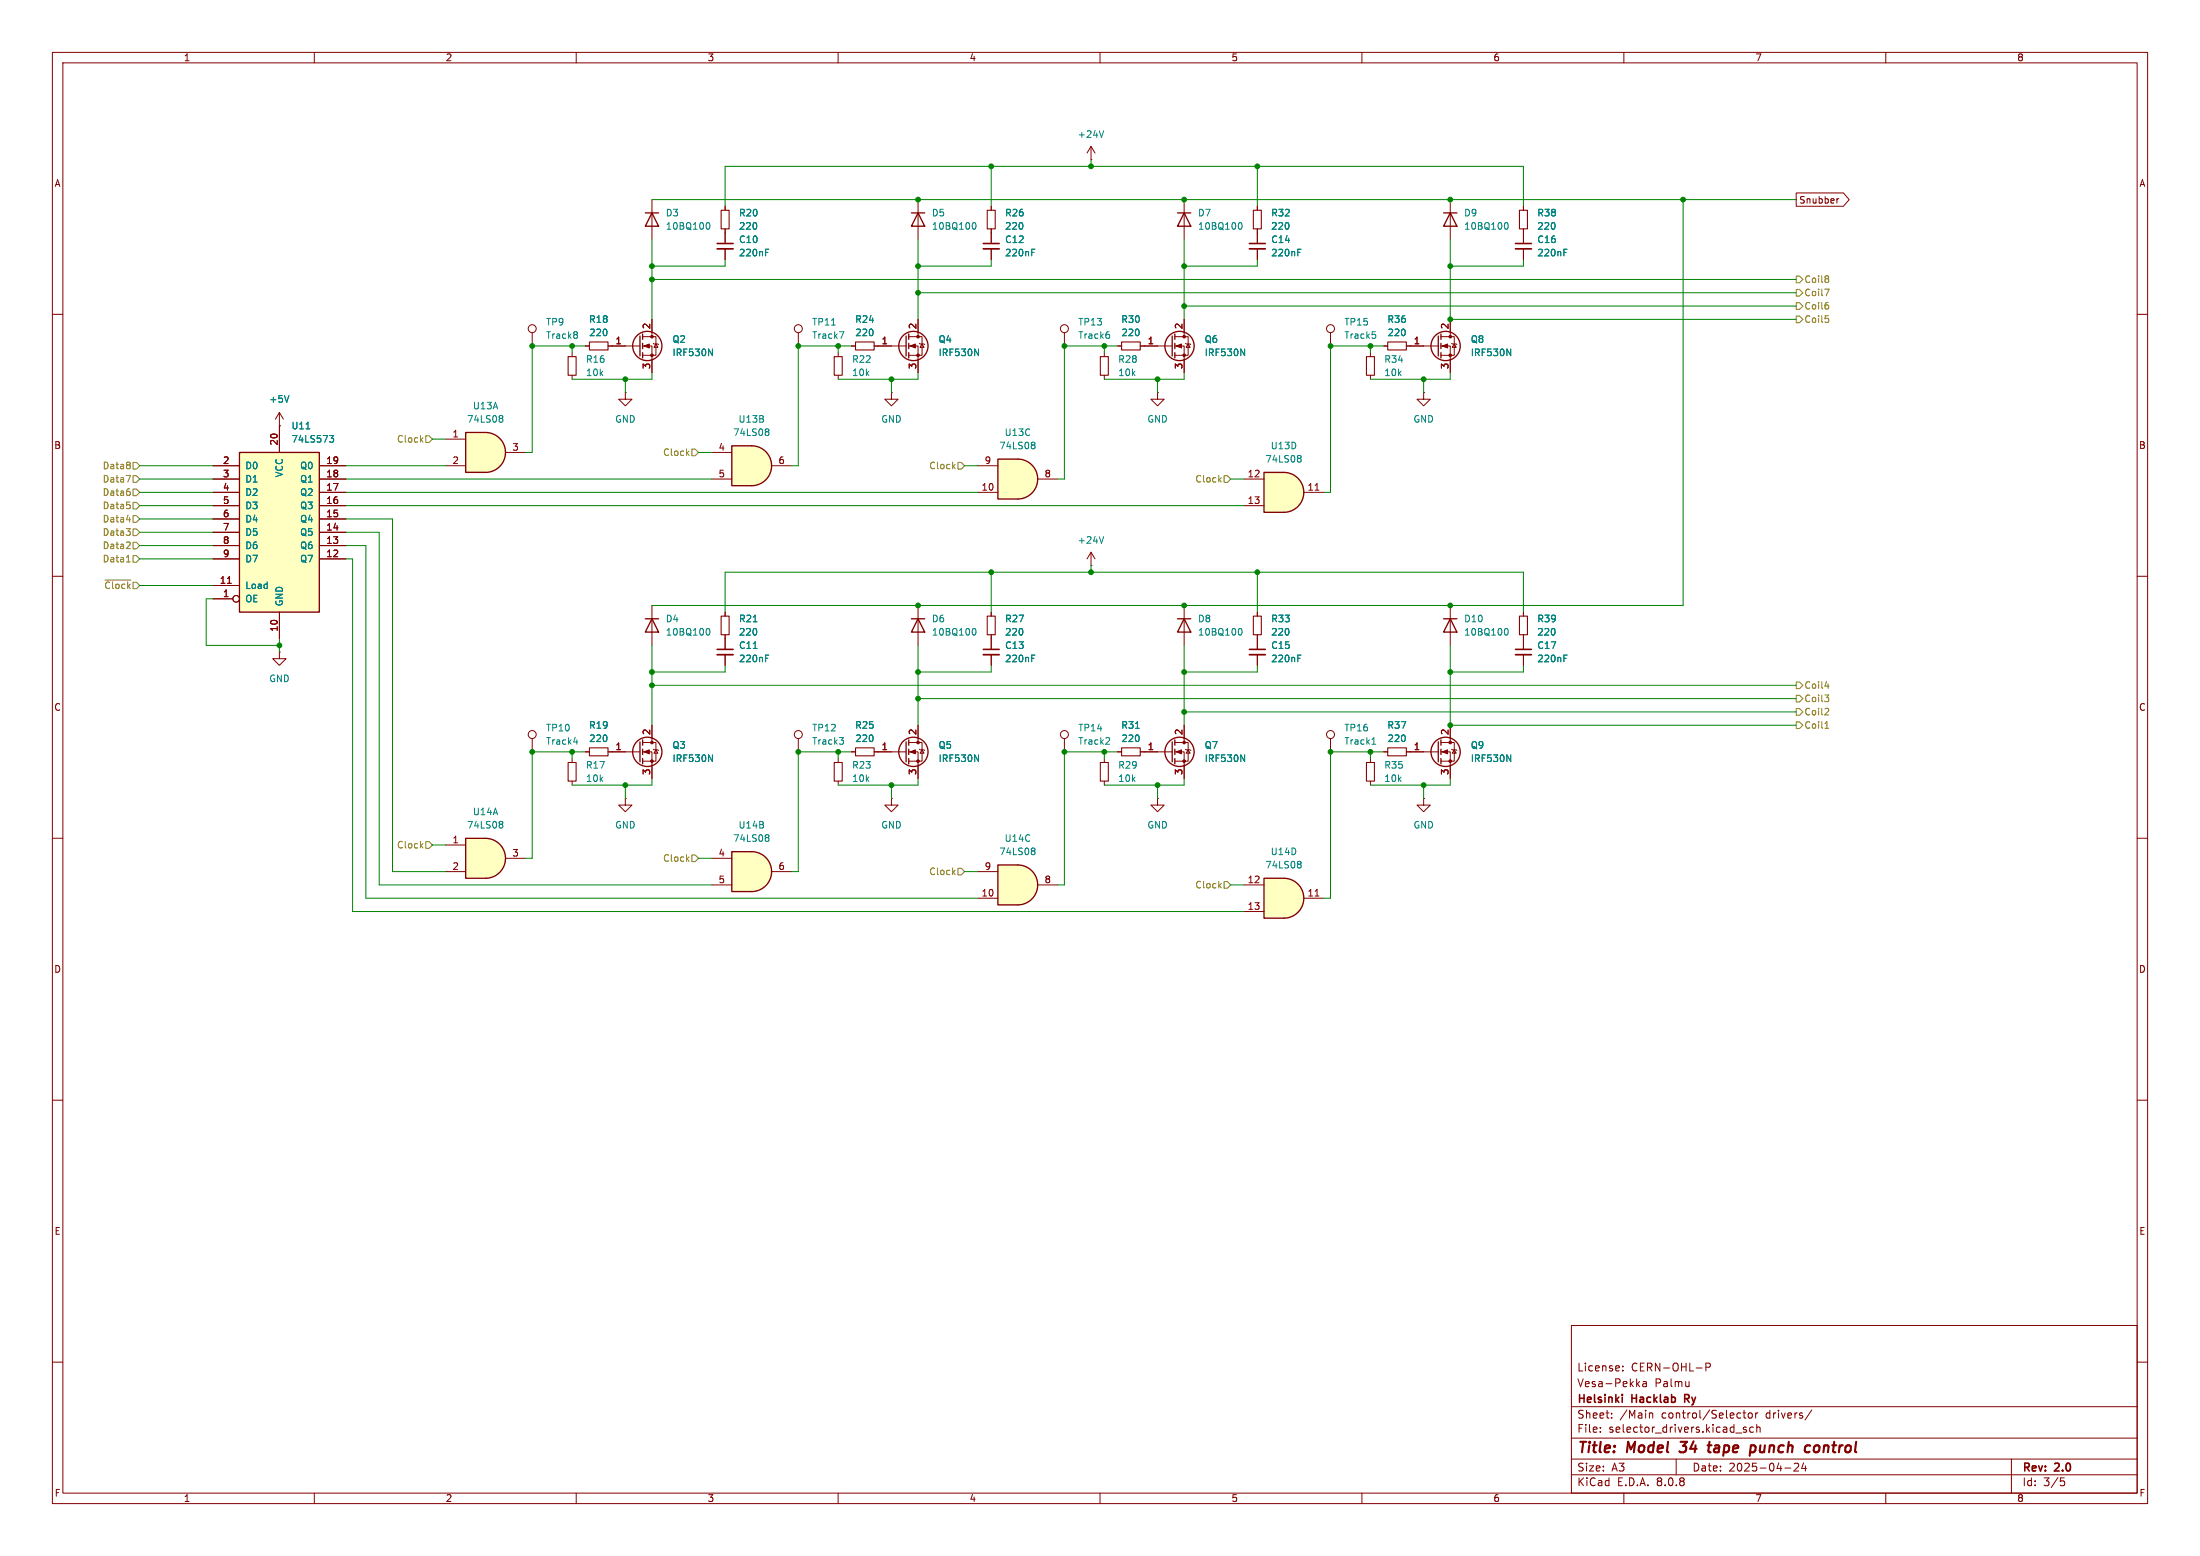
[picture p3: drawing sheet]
<svg xmlns="http://www.w3.org/2000/svg" width="420mm" height="297mm" viewBox="0 0 420 297" stroke-linecap="round" stroke-linejoin="round" font-family="sans-serif">
<g fill="none" stroke="#840000" stroke-width=".19">
<path d="M10 10h400v277h-400zM12 12h396v273h-396zM60 10v2M110 10v2M160 10v2M210 10v2M260 10v2M310 10v2M360 10v2M189.2 44.5v2M189.2 47.5v2M10 60h2"/>
<path d="M116.8 66h5.4M122.7 66h1.8v5.1M122.7 64.3h2.5v3.5h-2.5M124.5 61v3.3M124.7 65.5l1 .3M125.2 65.7l.4 .6h-.8zM160 67.3v.8M160 71.6v.8M170.2 74.9v1.3h1.2l-1.2 1.3-1.3-1.3h1.3M170.2 74.9h.1M210.8 67.3v.8M210.8 71.6v.8"/>
<path d="M213.4 66h.7M217.7 66h.7M408 60h2M10 110h2M408 110h2M10 160h2M271.8 152.4v1.3h1.2l-1.2 1.2-1.3-1.2h1.3M271.8 152.4h.1M408 160h2M10 210h2M408 210h2M300 253h108v32h-108z"/>
<path d="M10 260h2M300 278.5h108M300 274.5h108M300 268.5h108M305.5 273.2v.2M305.5 272.5v.1M307.7 270.5v.2M307.7 269.8v.1M309.8 261.5v.2M309.8 260.8v.1M312.6 264.1l.4 .6M313 263.7l-.6 .6"/>
<path d="M313.7 263.8h.5l.1 .9M314.3 264l-.5 .1a.29 .29 0 0 0-.2 .3 .29 .29 0 0 0 .2 .3l.5-.1M314.9 269.8l.2-.1 .3 .1 .1 .9M320 278.5v3M322.4 263.7v1M322.4 264.5l-.2 .2M325.7 261l.7-.1 .1-.2-.1-.4-.2-.1h-.5v1.5M331.4 273.5h1.1M332.7 269.7h.6M332.9 269.2v1.3l.4 .2M333.4 272.5l-.4-.1-.2 .2 .1 .2 .5 .2v.3h-.6M333.9 269.8l.3-.1 .3 .3v.4l-.3 .3-.3-.1-.2-.2z"/>
<path d="M334.7 272.5l-.4-.1-.3 .3 .2 .6h.5M335.2 269.7v1M335.4 272.5l.2-.1 .3 .1 .1 .9M335.4 271.9v1.5M335.6 269.7l-.3 .1-.1 .2M343.3 279.4v.5l-.9 .9h1M344.3 279.2l-.4 1.1h1M344.7 279.8v1M345.9 269.1l-1.3 1.9M384 278.5v6.5M408 260h2M60 285v2"/>
<path d="M110 285v2M160 285v2M210 285v2M260 285v2M300 281.5h108M310 285v2M340.7 280.2h1.2M360 285v2M393.4 282.1h.7M393.5 282.7h.4l.3 .2-.2 .6-.5 .1"/>
</g>
<path d="M320.6 277l.3 .2M320.8 275.2h1.3M326 275.9h.7M326.3 275.2l-.2 1.7 .1 .2 .4 .1M334.5 275.9h.3l.3 .2v.7a.66 .66 0 0 1-.8 .4M347.2 276a.59 .59 0 0 0-.9 .3v.7a.53 .53 0 0 0 .9 0" fill="none" stroke="#840000" stroke-width=".4"/>
<path d="M187.7 46.5h3.1M309.7 266.2v.1M309.7 266.7v1M321.6 267h.6M322.2 266.2h-.6v1.5" fill="none" stroke="#840000" stroke-width=".3"/>
<path d="M187.7 47.5h3.1" fill="none" stroke="#840000" stroke-width=".33"/>
<path d="M197 48.2h.4M197 47.6h.6M135.3 66.6l.7 1.3v-1.3" fill="none" stroke="#008484" stroke-width=".19"/>
<path d="M159.3 68.1h1.5v3.5h-1.5zM210.1 68.1h1.5v3.5h-1.5zM214.1 65.3h3.6v1.5h-3.6z" fill="none" stroke="#840000" stroke-width=".2"/>
<g fill="none" stroke="#840000" stroke-width=".25">
<path d="M122.2 64.1v3.8M122.7 63.8v1M122.7 65.5v1M122.7 67.3v1"/>
<circle cx="123.6" cy="66" r="2.79"/>
</g>
<g fill="#840000" stroke="#840000" stroke-width=".19">
<path d="M122.9 66l1.1-.3v.7z"/>
<circle cx="124.5" cy="67.8" r=".25"/>
<circle cx="124.5" cy="64.3" r=".25"/>
</g>
<path d="M143.5 85.1a3.8 3.8 0 0 1 3.8 3.8 3.8 3.8 0 0 1-3.8 3.8z" fill="#ffffc2" stroke="#ffffc2" stroke-width=".19"/>
<path d="M139.7 85.1h3.8v7.6h-3.8z" fill="#ffffc2"/>
<g fill="none" stroke="#840000" stroke-width=".25">
<path d="M139.7 85.1h3.8a3.8 3.8 0 0 1 3.8 3.8 3.8 3.8 0 0 1-3.8 3.8h-3.8zM274.6 141.6v3.8M275.1 141.2v1M275.1 143v1M275.1 144.8v1"/>
<circle cx="276" cy="143.5" r="2.79"/>
</g>
<g fill="none" stroke="#840000" stroke-width=".19">
<path d="M221 74.9v1.3h1.2l-1.2 1.3-1.3-1.3h1.3M221 74.9h.1M135.9 86.4h3.8M135.9 91.4h3.8M147.3 88.9h3.8M208.3 108h.1M208.3 105.4l-.8 1.3M208.3 105.4v2.6M208.3 105.4l.7 1.3M276.9 138.4v3.3M269.2 143.5h5.4M275.1 143.5h1.8v5.1"/>
<path d="M275.1 141.7h2.5v3.6h-2.5M277.1 143l1 .3M277.6 143.1l.4 .7h-.8z"/>
</g>
<path d="M146.3 81.9h.3l.2 .2-.2 .3M146.3 82.4h.3M146.6 82.4l.2 .2v.3l-.1 .2h-.4M210.7 102.4l-.4 1.3M287.7 144.1l.7 1.3v-1.3" fill="none" stroke="#008484" stroke-width=".19"/>
<g fill="#840000" stroke="#840000" stroke-width=".19">
<path d="M275.3 143.5l1.1-.4v.8z"/>
<circle cx="276.9" cy="145.3" r=".25"/>
<circle cx="276.9" cy="141.7" r=".25"/>
</g>
<path d="M194.3 87.6a3.8 3.8 0 0 1 3.8 3.8 3.8 3.8 0 0 1-3.8 3.9z" fill="#ffffc2" stroke="#ffffc2" stroke-width=".19"/>
<path d="M190.5 87.6h3.8v7.7h-3.8z" fill="#ffffc2"/>
<g fill="none" stroke="#840000" stroke-width=".25">
<path d="M190.5 87.6h3.8a3.8 3.8 0 0 1 3.8 3.8 3.8 3.8 0 0 1-3.8 3.9h-3.8zM275.6 118.1h2.5M276.9 118.1l1.2 2.6h-2.5zM173 141.6v3.8M173.5 141.2v1M173.5 143v1M173.5 144.8v1"/>
<circle cx="174.4" cy="143.5" r="2.79"/>
</g>
<g fill="none" stroke="#840000" stroke-width=".19">
<path d="M186.7 94h3.8M186.7 88.9h3.8M198.1 91.4h3.8M276.9 115.6v7.6M290.8 116.8v.8M175.3 138.4v3.3M189.2 121.9v2.1M189.2 125v2M290.8 121.2v2.8M290.8 125v2M167.6 143.5h5.4M173.5 143.5h1.8v5.1"/>
<path d="M173.5 141.7h2.5v3.6h-2.5M175.5 143l1 .3M176 143.1l.4 .7h-.8z"/>
</g>
<path d="M197.1 84.4h.3l.2 .2-.2 .3M197.1 84.9h.3M197.4 84.9l.2 .3v.2l-.1 .2-.4 .1M197 125.7h.4M197 125h.6M287.4 120h.1a.68 .68 0 0 1 .4 .6 .68 .68 0 0 1-.4 .6h-.1M298.6 125.7h.4M298.6 125h.6M186.1 144.1l.7 1.3v-1.3" fill="none" stroke="#008484" stroke-width=".19"/>
<path d="M290.1 117.6h1.5v3.6h-1.5z" fill="none" stroke="#840000" stroke-width=".2"/>
<path d="M187.7 125h3.1M289.3 125h3.1" fill="none" stroke="#840000" stroke-width=".33"/>
<path d="M187.7 124h3.1M289.3 124h3.1" fill="none" stroke="#840000" stroke-width=".3"/>
<g fill="#840000" stroke="#840000" stroke-width=".19">
<path d="M173.7 143.5l1.1-.4v.8z"/>
<circle cx="175.3" cy="145.3" r=".25"/>
<circle cx="175.3" cy="141.7" r=".25"/>
</g>
<path d="M245.1 167.6a3.8 3.8 0 0 1 3.8 3.9 3.8 3.8 0 0 1-3.8 3.8z" fill="#ffffc2" stroke="#ffffc2" stroke-width=".19"/>
<path d="M241.3 167.6h3.8v7.7h-3.8z" fill="#ffffc2"/>
<path d="M174 118.1h2.5M175.3 118.1l1.2 2.6h-2.5zM241.3 167.6h3.8a3.8 3.8 0 0 1 3.8 3.9 3.8 3.8 0 0 1-3.8 3.8h-3.8z" fill="none" stroke="#840000" stroke-width=".25"/>
<g fill="none" stroke="#840000" stroke-width=".19">
<path d="M138.4 116.8v.8M175.3 115.6v7.6M189.2 116.8v.8M240 116.8v.8M138.4 121.2v2.8M138.4 125v2M189.2 121.2v.7M240 121.2v2.8M240 125v2M152.4 141v2.5M160 144.8v.7M160 149.1v.8"/>
<path d="M162.6 143.5h.7M166.9 143.5h.7M170.2 152.4v1.3h1.2l-1.2 1.2-1.3-1.2h1.3M170.2 152.4h.1M203.2 141v2.5M213.4 143.5h.7M217.7 143.5h.7M254 141v2.5M264.2 143.5h.7M268.5 143.5h.7M237.5 168.9h3.8M237.5 174h3.8"/>
<path d="M248.9 171.5h3.8M251.1 171h.7"/>
<circle cx="152.4" cy="140.2" r=".76"/>
<circle cx="203.2" cy="140.2" r=".76"/>
<circle cx="254" cy="140.2" r=".76"/>
</g>
<g fill="none" stroke="#008484" stroke-width=".19">
<path d="M143.8 118.7h.7M143.8 123.8h.7M146.2 125.7h.4M146.2 125h.6M185.8 120h.1a.68 .68 0 0 1 .4 .6 .68 .68 0 0 1-.4 .6h-.1M216.8 139h.7M247.8 125.7h.4M247.8 125h.6M160.3 140.8h.7l-.4 .5M160.8 141.3l.2 .2v.3l-.2 .3M211.6 140.8l.2 .2v.3l-.7 .8h.7M261.9 142.1h.7"/>
<path d="M262.2 141l.1-.2v1.3M247.9 164.4h.3l.2 .3-.2 .3M247.9 165h.3M248.2 165l.2 .2v.2l-.1 .2-.4 .1"/>
</g>
<path d="M137.7 117.6h1.5v3.6h-1.5zM188.5 117.6h1.5v3.6h-1.5zM239.3 117.6h1.5v3.6h-1.5zM159.3 145.5h1.5v3.6h-1.5zM163.3 142.7h3.6v1.6h-3.6zM214.1 142.7h3.6v1.6h-3.6zM264.9 142.7h3.6v1.6h-3.6z" fill="none" stroke="#840000" stroke-width=".2"/>
<path d="M136.9 125h3.1M238.5 125h3.1" fill="none" stroke="#840000" stroke-width=".33"/>
<path d="M136.9 124h3.1M238.5 124h3.1" fill="none" stroke="#840000" stroke-width=".3"/>
<path d="M92.7 160a3.8 3.8 0 0 1 3.8 3.8 3.8 3.8 0 0 1-3.8 3.8z" fill="#ffffc2" stroke="#ffffc2" stroke-width=".19"/>
<path d="M88.9 160h3.8v7.6h-3.8z" fill="#ffffc2"/>
<path d="M88.9 160h3.8a3.8 3.8 0 0 1 3.8 3.8 3.8 3.8 0 0 1-3.8 3.8h-3.8z" fill="none" stroke="#840000" stroke-width=".25"/>
<path d="M208.3 30.5h.1M208.3 27.9l-.8 1.3M208.3 27.9v2.6M208.3 27.9l.7 1.3M53.3 78.7l-.7 1.3M53.3 78.7v2.6M53.3 78.7l.8 1.3M53.3 81.3h.1M85.1 161.3h3.8M85.1 166.4h3.8M96.5 163.8h3.8" fill="none" stroke="#840000" stroke-width=".19"/>
<path d="M210.7 25l-.4 1.2M55.2 75.5l-.5 1.3M95.5 156.8h.3l.2 .2-.2 .3M95.5 157.3h.3M95.8 157.3l.2 .3v.2l-.1 .2-.4 .1" fill="none" stroke="#008484" stroke-width=".19"/>
<path d="M45.7 86.4h15.3v30.4h-15.3z" fill="#ffffc2"/>
<g fill="none" stroke="#840000" stroke-width=".25">
<path d="M123.2 40.6h2.5M124.5 40.6l1.2 2.6h-2.5zM174 40.6h2.5M175.3 40.6l1.2 2.6h-2.5zM173 64.1v3.8M173.5 63.8v1M173.5 65.5v1M173.5 67.3v1M223.8 64.1v3.8M224.3 63.8v1M224.3 65.5v1M224.3 67.3v1"/>
<path d="M45.7 86.4h15.3v30.4h-15.3zM123.2 118.1h2.5M124.5 118.1l1.2 2.6h-2.5zM224.8 118.1h2.5M226.1 118.1l1.2 2.6h-2.5zM122.2 141.6v3.8M122.7 141.2v1M122.7 143v1M122.7 144.8v1M223.8 141.6v3.8M224.3 141.2v1M224.3 143v1"/>
<path d="M224.3 144.8v1"/>
<circle cx="174.4" cy="66" r="2.79"/>
<circle cx="225.2" cy="66" r="2.79"/>
<circle cx="123.6" cy="143.5" r="2.79"/>
<circle cx="225.2" cy="143.5" r="2.79"/>
</g>
<g fill="none" stroke="#840000" stroke-width=".19">
<path d="M124.5 38.1v7.6M138.4 39.4v.7M175.3 38.1v7.6M189.2 39.4v.7M138.4 43.7v2.8M138.4 47.5v2M189.2 43.7v.8M101.6 63.5v2.5M109.2 67.3v.8M109.2 71.6v.8M119.4 74.9v1.3h1.2l-1.2 1.3-1.3-1.3h1.3M119.4 74.9h.1"/>
<path d="M152.4 63.5v2.5M162.6 66h.7M166.9 66h6.1M173.5 66h1.8v5.1M173.5 64.3h2.5v3.5h-2.5M175.3 61v3.3M175.5 65.5l1 .3M176 65.7l.4 .6h-.8zM203.2 63.5v2.5M218.4 66h5.4M224.3 66h1.8v5.1M224.3 64.3h2.5v3.5h-2.5"/>
<path d="M226.1 61v3.3M226.3 65.5l1 .3M226.8 65.7l.4 .6h-.8zM254 63.5v2.5M261.6 67.3v.8M261.6 71.6v.8M264.2 66h.7M268.5 66h.7M40.6 99.1h5.1M40.6 96.5h5.1M40.6 94h5.1M40.6 91.4h5.1"/>
<path d="M40.6 88.9h5.1M53.3 81.3v5.1M61 99.1h5M61 96.5h5M61 94h5M61 91.4h5M61 88.9h5M40.6 114.3h3.8M40.6 111.8h5.1M40.6 106.7h5.1M40.6 104.1h5.1M40.6 101.6h5.1"/>
<path d="M43.4 111.3h.7M53.3 116.8v5.1M61 106.7h5M61 104.1h5M61 101.6h5M124.5 115.6v7.6M226.1 115.6v7.6M53.3 124.5v1.2h1.3l-1.3 1.3-1.2-1.3h1.2M53.3 124.5h.1M124.5 138.4v3.3M226.1 138.4v3.3M101.6 141v2.5"/>
<path d="M111.8 143.5h.7M116.1 143.5h6.1M122.7 143.5h1.8v5.1M122.7 141.7h2.5v3.6h-2.5M124.7 143l1 .3M125.2 143.1l.4 .7h-.8zM218.4 143.5h5.4M224.3 143.5h1.8v5.1M224.3 141.7h2.5v3.6h-2.5M226.3 143l1 .3M226.8 143.1l.4 .7h-.8zM261.6 144.8v.7"/>
<path d="M261.6 149.1v.8"/>
<circle cx="101.6" cy="62.7" r=".76"/>
<circle cx="152.4" cy="62.7" r=".76"/>
<circle cx="203.2" cy="62.7" r=".76"/>
<circle cx="254" cy="62.7" r=".76"/>
<circle cx="45.1" cy="114.3" r=".63"/>
<circle cx="101.6" cy="140.2" r=".76"/>
</g>
<g fill="none" stroke="#008484" stroke-width=".19">
<path d="M135 42.5h.1a.68 .68 0 0 1 .4 .6 .68 .68 0 0 1-.4 .7l-.1-.1M146.2 48.2h.4M146.2 47.6h.6M185.8 42.5h.1a.68 .68 0 0 1 .4 .6 .68 .68 0 0 1-.4 .7l-.1-.1M110 63.3l.2 .3-.2 .3 .2 .2v.2l-.2 .3M158.7 62h.8M160.3 63.3h.8l-.5 1.3M186.1 66.6l.7 1.3v-1.3M211.5 63.3h.2M211.6 63.8l.2 .2v.3l-.2 .3M236.9 66.6l.7 1.3v-1.3M262 63.3h.6"/>
<path d="M262.4 63.8l.2 .2v.3l-.2 .3M58.4 81.9h.8M62.9 83.1h.8l-.4 .5 .3 .1 .1 .5-.3 .2h-.3M135 120h.1a.68 .68 0 0 1 .4 .6 .68 .68 0 0 1-.4 .6h-.1M236.6 120h.1a.68 .68 0 0 1 .4 .6 .68 .68 0 0 1-.4 .6h-.1M109.5 141.6h.8M110.1 141.2v.9M135.3 144.1l.7 1.3v-1.3M236.9 144.1l.7 1.3v-1.3"/>
</g>
<g fill="#840000" stroke="#840000" stroke-width=".19">
<path d="M122.9 143.5l1.1-.4v.8z"/>
<path d="M224.5 143.5l1.1-.4v.8z"/>
<path d="M173.7 66l1.1-.3v.7z"/>
<path d="M224.5 66l1.1-.3v.7z"/>
<circle cx="124.5" cy="145.3" r=".25"/>
<circle cx="124.5" cy="141.7" r=".25"/>
<circle cx="226.1" cy="145.3" r=".25"/>
<circle cx="226.1" cy="141.7" r=".25"/>
<circle cx="175.3" cy="67.8" r=".25"/>
<circle cx="175.3" cy="64.3" r=".25"/>
<circle cx="226.1" cy="67.8" r=".25"/>
<circle cx="226.1" cy="64.3" r=".25"/>
</g>
<path d="M137.7 40.1h1.5v3.6h-1.5zM188.5 40.1h1.5v3.6h-1.5zM108.5 68.1h1.5v3.5h-1.5zM163.3 65.3h3.6v1.5h-3.6zM260.9 68.1h1.5v3.5h-1.5zM264.9 65.3h3.6v1.5h-3.6zM112.5 142.7h3.6v1.6h-3.6zM260.9 145.5h1.5v3.6h-1.5z" fill="none" stroke="#840000" stroke-width=".2"/>
<path d="M136.9 47.5h3.1" fill="none" stroke="#840000" stroke-width=".33"/>
<path d="M136.9 46.5h3.1" fill="none" stroke="#840000" stroke-width=".3"/>
<path d="M245.1 90.2a3.8 3.8 0 0 1 3.8 3.8 3.8 3.8 0 0 1-3.8 3.8z" fill="#ffffc2" stroke="#ffffc2" stroke-width=".19"/>
<path d="M241.3 90.2h3.8v7.6h-3.8z" fill="#ffffc2"/>
<g fill="none" stroke="#840000" stroke-width=".25">
<path d="M274.6 64.1v3.8M275.1 63.8v1M275.1 65.5v1M275.1 67.3v1M241.3 90.2h3.8a3.8 3.8 0 0 1 3.8 3.8 3.8 3.8 0 0 1-3.8 3.8h-3.8z"/>
<circle cx="276" cy="66" r="2.79"/>
</g>
<g fill="none" stroke="#840000" stroke-width=".19">
<path d="M111.8 66h.7M116.1 66h.7M269.2 66h5.4M271.8 74.9v1.3h1.2l-1.2 1.3-1.3-1.3h1.3M271.8 74.9h.1M275.1 66h1.8v5.1M275.1 64.3h2.5v3.5h-2.5M276.9 61v3.3M277.1 65.5l1 .3M277.6 65.7l.4 .6h-.8zM237.5 91.4h3.8M237.5 96.5h3.8"/>
<path d="M248.9 94h3.8M251.1 93.6h.7"/>
</g>
<path d="M287.7 66.6l.7 1.3v-1.3M247.9 86.9h.3l.2 .3-.2 .3M247.9 87.5h.3M248.2 87.5l.2 .2v.3l-.1 .1-.4 .1" fill="none" stroke="#008484" stroke-width=".19"/>
<g fill="#840000" stroke="#840000" stroke-width=".19">
<path d="M275.3 66l1.1-.3v.7z"/>
<circle cx="276.9" cy="67.8" r=".25"/>
<circle cx="276.9" cy="64.3" r=".25"/>
</g>
<path d="M112.5 65.3h3.6v1.5h-3.6z" fill="none" stroke="#840000" stroke-width=".2"/>
<path d="M194.3 165.1a3.8 3.8 0 0 1 3.8 3.8 3.8 3.8 0 0 1-3.8 3.8z" fill="#ffffc2" stroke="#ffffc2" stroke-width=".19"/>
<path d="M190.5 165.1h3.8v7.6h-3.8z" fill="#ffffc2"/>
<path d="M224.8 40.6h2.5M226.1 40.6l1.2 2.6h-2.5zM275.6 40.6h2.5M276.9 40.6l1.2 2.6h-2.5zM190.5 165.1h3.8a3.8 3.8 0 0 1 3.8 3.8 3.8 3.8 0 0 1-3.8 3.8h-3.8z" fill="none" stroke="#840000" stroke-width=".25"/>
<g fill="none" stroke="#840000" stroke-width=".19">
<path d="M226.1 38.1v7.6M240 39.4v.7M276.9 38.1v7.6M290.8 39.4v.7M240 43.7v2.8M240 47.5v2M290.8 43.7v2.8M290.8 47.5v2M210.8 144.8v.7M210.8 149.1v.8M221 152.4v1.3h1.2l-1.2 1.2-1.3-1.2h1.3M221 152.4h.1"/>
<path d="M186.7 171.5h3.8M186.7 166.4h3.8M198.1 168.9h3.8"/>
</g>
<path d="M236.6 42.5h.1a.68 .68 0 0 1 .4 .6 .68 .68 0 0 1-.4 .7l-.1-.1M247.8 48.2h.4M247.8 47.6h.6M287.4 42.5h.1a.68 .68 0 0 1 .4 .6 .68 .68 0 0 1-.4 .7l-.1-.1M298.6 48.2h.4M298.6 47.6h.6M197.1 161.9h.3l.2 .2-.2 .3M197.1 162.4h.3M197.4 162.4l.2 .3v.2l-.1 .2h-.4" fill="none" stroke="#008484" stroke-width=".19"/>
<path d="M239.3 40.1h1.5v3.6h-1.5zM290.1 40.1h1.5v3.6h-1.5zM210.1 145.5h1.5v3.6h-1.5z" fill="none" stroke="#840000" stroke-width=".2"/>
<path d="M238.5 47.5h3.1M289.3 47.5h3.1" fill="none" stroke="#840000" stroke-width=".33"/>
<path d="M238.5 46.5h3.1M289.3 46.5h3.1" fill="none" stroke="#840000" stroke-width=".3"/>
<path d="M143.5 162.6a3.8 3.8 0 0 1 3.8 3.8 3.8 3.8 0 0 1-3.8 3.8z" fill="#ffffc2" stroke="#ffffc2" stroke-width=".19"/>
<path d="M139.7 162.6h3.8v7.6h-3.8z" fill="#ffffc2"/>
<path d="M139.7 162.6h3.8a3.8 3.8 0 0 1 3.8 3.8 3.8 3.8 0 0 1-3.8 3.8h-3.8z" fill="none" stroke="#840000" stroke-width=".25"/>
<path d="M109.2 144.8v.7M109.2 149.1v.8M119.4 152.4v1.3h1.2l-1.2 1.2-1.3-1.2h1.3M119.4 152.4h.1M135.9 163.8h3.8M135.9 168.9h3.8M147.3 166.4h3.8" fill="none" stroke="#840000" stroke-width=".19"/>
<path d="M146.3 159.3h.3l.2 .3-.2 .3M146.3 159.9h.3M146.6 159.9l.2 .2v.3l-.1 .1-.4 .1" fill="none" stroke="#008484" stroke-width=".19"/>
<path d="M108.5 145.5h1.5v3.6h-1.5z" fill="none" stroke="#840000" stroke-width=".2"/>
<path d="M92.7 82.6a3.8 3.8 0 0 1 3.8 3.8 3.8 3.8 0 0 1-3.8 3.8z" fill="#ffffc2" stroke="#ffffc2" stroke-width=".19"/>
<path d="M88.9 82.6h3.8v7.6h-3.8z" fill="#ffffc2"/>
<path d="M88.9 82.6h3.8a3.8 3.8 0 0 1 3.8 3.8 3.8 3.8 0 0 1-3.8 3.8h-3.8z" fill="none" stroke="#840000" stroke-width=".25"/>
<g fill="none" stroke="#840000" stroke-width=".19">
<path d="M138.4 39.4v.7M189.2 39.4v.7M240 39.4v.7M290.8 39.4v.7M342.9 36.8h9l1.1 1.3-1.1 1.3h-9zM351 37.9l-.3 .3M138.4 43.7v2.8M138.4 47.5v2M189.2 43.7v2.8M189.2 47.5v2M240 43.7v2.8M240 47.5v2"/>
<path d="M290.8 43.7v2.8M290.8 47.5v2M111.8 66h.7M116.1 66h3.3M124.5 61v2.5M124.5 68.6v2.5M162.6 66h.7M166.9 66h3.3M175.3 61v2.5M175.3 68.6v2.5M213.4 66h.7M217.7 66h3.3"/>
<path d="M226.1 61v2.5M226.1 68.6v2.5M264.2 66h.7M268.5 66h3.3M276.9 61v2.5M276.9 68.6v2.5M40.6 88.9h5.1M40.6 99.1h5.1M40.6 96.5h5.1M40.6 94h5.1M40.6 91.4h5.1M53.3 81.3h.1"/>
<path d="M53.3 81.3v5.1M61 88.9h5M61 99.1h5M61 96.5h5M61 94h5M61 91.4h5M85.1 83.8h3.8M85.1 88.9h3.8M96.5 86.4h3.8M40.6 114.3h3.8M40.6 111.8h5.1M40.6 106.7h5.1"/>
<path d="M40.6 104.1h5.1M40.6 101.6h5.1M43.4 111.3h.7M53.3 116.8v5.1M61 106.7h5M61 104.1h5M61 101.6h5M138.4 116.8v.8M189.2 116.8v.8M240 116.8v.8M290.8 116.8v.8M124.5 138.4v2.6"/>
<path d="M138.4 121.2v2.8M138.4 125v2M175.3 138.4v2.6M189.2 121.2v2.8M189.2 125v2M226.1 138.4v2.6M240 121.2v2.8M240 125v2M276.9 138.4v2.6M290.8 121.2v2.8M290.8 125v2M111.8 143.5h.7"/>
<path d="M116.1 143.5h3.3M124.5 146.1v2.5M162.6 143.5h.7M166.9 143.5h3.3M175.3 146.1v2.5M213.4 143.5h.7M217.7 143.5h3.3M226.1 146.1v2.5M264.2 143.5h.7M268.5 143.5h3.3M276.9 146.1v2.5"/>
<circle cx="45.1" cy="114.3" r=".63"/>
</g>
<g fill="none" stroke="#008484" stroke-width=".19">
<path d="M146.2 48.2h.4M146.2 47.6h.6M197 48.2h.4M197 47.6h.6M247.8 48.2h.4M247.8 47.6h.6M298.6 48.2h.4M298.6 47.6h.6M55.2 75.5l-.5 1.3M95.5 79.3h.3l.2 .3-.2 .3M95.5 79.9h.3M95.8 79.9l.2 .2v.2l-.1 .2-.4 .1"/>
<path d="M135.3 66.6l.7 1.3v-1.3M186.1 66.6l.7 1.3v-1.3M236.9 66.6l.7 1.3v-1.3M287.7 66.6l.7 1.3v-1.3M58.4 81.9h.8M62.9 83.1h.8l-.4 .5 .3 .1 .1 .5-.3 .2h-.3M143.8 118.7h.7M143.8 123.8h.7M146.2 125.7h.4M146.2 125h.6M197 125.7h.4M197 125h.6"/>
<path d="M216.8 139h.7M247.8 125.7h.4M247.8 125h.6M298.6 125.7h.4M298.6 125h.6M135.3 144.1l.7 1.3v-1.3M186.1 144.1l.7 1.3v-1.3M236.9 144.1l.7 1.3v-1.3M287.7 144.1l.7 1.3v-1.3"/>
</g>
<g fill="none" stroke="#848400" stroke-width=".19">
<path d="M342.9 52.7h.6l.7 .6-.7 .7h-.6zM342.9 55.2h.6l.7 .7-.7 .6h-.6zM342.9 57.8h.6l.7 .6-.7 .7h-.6zM348.3 55.2h.9l-.6 1.3M348.8 57.7h.2M348.9 52.6l.2 .3-.2 .3 .2 .2v.3l-.2 .2M348.9 58.2l.2 .3v.3l-.2 .2M342.9 60.3h.6l.7 .7-.7 .6h-.6zM348.5 60.3h.6M348.9 60.8l.2 .2v.3l-.2 .2M24.1 90.7h.8l-.5 1.3M24.1 99.2h.8"/>
<path d="M24.2 95.8h.6M24.7 88.3l.2 .2-.2 .2M24.7 88.8l.2 .2-.2 .4M24.7 93.8l.2 .2-.2 .5M24.7 96.4l.2 .2-.2 .4M25.4 98.4h.6l.7 .7-.7 .6h-.6zM25.4 88.3h.6l.7 .6-.7 .6h-.6zM25.4 93.3h.6l.7 .7-.7 .6h-.6zM25.4 95.9h.6l.7 .6-.7 .7h-.6zM25.4 90.8h.6l.7 .6-.7 .7h-.6zM80.4 83.9l.3 .5M80.7 83.6l-.4 .4"/>
<path d="M81.3 83.2h.6l.6 .6-.6 .7h-.6zM131.2 86.5l.3 .4M131.5 86.1l-.4 .5M132.1 85.7h.6l.6 .7-.6 .6h-.6zM182 89l.3 .5M182.3 88.6l-.4 .5M182.9 88.3h.6l.6 .6-.6 .6h-.6zM232.8 91.5l.3 .5M233.1 91.2l-.4 .5M233.7 90.8h.6l.6 .6-.6 .7h-.6zM20 110.7h5M24.1 100.9h.8l-.5 .5"/>
<path d="M24.1 107.3h.8M24.4 106.2l.1-.2v1.3M24.7 101.5l.2 .1-.2 .5M24.7 103.5l.2 .2-.1 .3-.7 .7h.8M25.4 101h.6l.7 .6-.7 .6h-.6zM25.4 103.5h.6l.7 .6-.7 .7h-.6zM25.4 106h.6l.7 .7-.7 .6h-.6zM342.9 132.7h.6l.7 .7-.7 .6h-.6zM342.9 135.3h.6l.7 .6-.7 .6h-.6zM342.9 130.2h.6l.7 .6-.7 .6h-.6zM342.9 137.8h.6l.7 .6-.7 .7h-.6zM348.3 132.7h.8l-.4 .4"/>
<path d="M348.4 131h.8M348.4 139h.7M348.6 137.9l.2-.2v1.3M348.9 133.1l.2 .3v.3l-.2 .2M348.9 135.2l.2 .2v.3l-.8 .8h.8M349 130.5v.9M80.4 161.4l.3 .5M80.7 161l-.4 .5M81.3 160.7h.6l.6 .6-.6 .6h-.6zM131.2 163.9l.3 .5M131.5 163.6l-.4 .4M132.1 163.2h.6l.6 .6-.6 .7h-.6z"/>
<path d="M182 166.5l.3 .4M182.3 166.1l-.4 .5M182.9 165.7h.6l.6 .7-.6 .6h-.6zM232.8 169l.3 .5M233.1 168.6l-.4 .5M233.7 168.3h.6l.6 .6-.6 .6h-.6z"/>
</g>
<g fill="none" stroke="#008400" stroke-width=".19">
<path d="M124.5 38.1h218.4M138.4 39.4v-7.6h152.4v7.6M189.2 31.8v7.6M208.3 30.5v1.3M240 31.8v7.6M321.3 38.1v77.5h-196.8M124.5 45.7v15.3M124.5 53.3h218.4M138.4 49.5v1.3h-13.9M175.3 45.7v15.3M175.3 55.9h167.6M189.2 49.5v1.3h-13.9"/>
<path d="M226.1 45.7v15.3M226.1 58.4h116.8M240 49.5v1.3h-13.9M276.9 45.7v15.3h66M290.8 49.5v1.3h-13.9M109.2 66v1.3M111.8 66h-10.2v20.4h-1.3M119.4 72.4v2.5M124.5 71.1v1.3h-15.3M160 66v1.3M162.6 66h-10.2v22.9h-1.3M170.2 72.4v2.5"/>
<path d="M175.3 71.1v1.3h-15.3M210.8 66v1.3M213.4 66h-10.2v25.4h-1.3M221 72.4v2.5M226.1 71.1v1.3h-15.3M261.6 66v1.3M264.2 66h-10.2v28h-1.3M271.8 72.4v2.5M276.9 71.1v1.3h-15.3M26.7 88.9h13.9M26.7 91.4h13.9M26.7 99.1h13.9"/>
<path d="M26.7 94h13.9M26.7 96.5h13.9M66 88.9h19.1M66 91.4h69.9M66 99.1h8.9v67.3h10.2M66 94h120.7M66 96.5h171.5M82.5 83.8h2.6M133.3 86.4h2.6M184.1 88.9h2.6M234.9 91.4h2.6M26.7 101.6h13.9"/>
<path d="M26.7 104.1h13.9M26.7 111.8h13.9M26.7 106.7h13.9M40.6 114.3h-1.2v8.9h13.9M66 101.6h6.4v67.3h63.5M66 104.1h3.8v67.4h116.9M66 106.7h1.3v67.3h170.2M138.4 116.8v-7.6h152.4v7.6M189.2 109.2v7.6M208.3 108v1.2M240 109.2v7.6M53.3 121.9v2.6"/>
<path d="M124.5 123.2v15.2M124.5 130.8h218.4M138.4 127v1.3h-13.9M175.3 123.2v15.2M175.3 133.4h167.6M189.2 127v1.3h-13.9M226.1 123.2v15.2M226.1 135.9h116.8M240 127v1.3h-13.9M276.9 123.2v15.2h66M290.8 127v1.3h-13.9M109.2 143.5v1.3"/>
<path d="M111.8 143.5h-10.2v20.3h-1.3M119.4 149.9v2.5M124.5 148.6v1.3h-15.3M160 143.5v1.3M162.6 143.5h-10.2v22.9h-1.3M170.2 149.9v2.5M175.3 148.6v1.3h-15.3M210.8 143.5v1.3M213.4 143.5h-10.2v25.4h-1.3M221 149.9v2.5M226.1 148.6v1.3h-15.3M261.6 143.5v1.3"/>
<path d="M264.2 143.5h-10.2v28h-1.3M271.8 149.9v2.5M276.9 148.6v1.3h-15.3M82.5 161.3h2.6M133.3 163.8h2.6M184.1 166.4h2.6M234.9 168.9h2.6"/>
</g>
<g fill="#008400" stroke="#008400" stroke-width=".19">
<circle cx="261.6" cy="143.5" r=".46"/>
<circle cx="276.9" cy="128.3" r=".46"/>
<circle cx="276.9" cy="138.4" r=".46"/>
<circle cx="271.8" cy="149.9" r=".46"/>
<circle cx="240" cy="109.2" r=".46"/>
<circle cx="254" cy="143.5" r=".46"/>
<circle cx="276.9" cy="115.6" r=".46"/>
<circle cx="276.9" cy="61" r=".46"/>
<circle cx="240" cy="31.8" r=".46"/>
<circle cx="226.1" cy="58.4" r=".46"/>
<circle cx="321.3" cy="38.1" r=".46"/>
<circle cx="261.6" cy="66" r=".46"/>
<circle cx="271.8" cy="72.4" r=".46"/>
<circle cx="226.1" cy="50.8" r=".46"/>
<circle cx="210.8" cy="66" r=".46"/>
<circle cx="226.1" cy="38.1" r=".46"/>
<circle cx="203.2" cy="66" r=".46"/>
<circle cx="208.3" cy="31.8" r=".46"/>
<circle cx="276.9" cy="50.8" r=".46"/>
<circle cx="276.9" cy="38.1" r=".46"/>
<circle cx="221" cy="72.4" r=".46"/>
<circle cx="254" cy="66" r=".46"/>
<circle cx="175.3" cy="55.9" r=".46"/>
<circle cx="175.3" cy="50.8" r=".46"/>
<circle cx="152.4" cy="66" r=".46"/>
<circle cx="170.2" cy="72.4" r=".46"/>
<circle cx="189.2" cy="31.8" r=".46"/>
<circle cx="160" cy="66" r=".46"/>
<circle cx="175.3" cy="38.1" r=".46"/>
<circle cx="203.2" cy="143.5" r=".46"/>
<circle cx="226.1" cy="135.9" r=".46"/>
<circle cx="226.1" cy="128.3" r=".46"/>
<circle cx="221" cy="149.9" r=".46"/>
<circle cx="189.2" cy="109.2" r=".46"/>
<circle cx="208.3" cy="109.2" r=".46"/>
<circle cx="226.1" cy="115.6" r=".46"/>
<circle cx="210.8" cy="143.5" r=".46"/>
<circle cx="124.5" cy="128.3" r=".46"/>
<circle cx="119.4" cy="72.4" r=".46"/>
<circle cx="124.5" cy="53.3" r=".46"/>
<circle cx="124.5" cy="50.8" r=".46"/>
<circle cx="109.2" cy="66" r=".46"/>
<circle cx="101.6" cy="66" r=".46"/>
<circle cx="124.5" cy="130.8" r=".46"/>
<circle cx="119.4" cy="149.9" r=".46"/>
<circle cx="53.3" cy="123.2" r=".46"/>
<circle cx="101.6" cy="143.5" r=".46"/>
<circle cx="109.2" cy="143.5" r=".46"/>
<circle cx="160" cy="143.5" r=".46"/>
<circle cx="175.3" cy="133.4" r=".46"/>
<circle cx="175.3" cy="128.3" r=".46"/>
<circle cx="170.2" cy="149.9" r=".46"/>
<circle cx="175.3" cy="115.6" r=".46"/>
<circle cx="152.4" cy="143.5" r=".46"/>
</g>
<g font-size="2.8" fill="#840000">
<text x="301" y="277.9">Title:</text>
<text x="310.6" y="277.9">Model</text>
<text x="321.6" y="277.9">34</text>
<text x="327.8" y="277.9">tape</text>
<text x="336.6" y="277.9">punch</text>
<text x="347.8" y="277.9">control</text>
</g>
<g font-size="2.1" fill="#840000">
<text x="301" y="262">License:</text>
<text x="311.4" y="262">CERN-OHL-P</text>
<text x="301" y="268.2">Helsinki</text>
<text x="301" y="265">Vesa-Pekka</text>
<text x="311.6" y="268.2">Hacklab</text>
<text x="315.9" y="265">Palmu</text>
<text x="322.3" y="268.2">Ry</text>
<text x="301" y="273.7">File:</text>
<text x="301" y="271">Sheet:</text>
<text x="307.1" y="273.7">selector_drivers.kicad_sch</text>
<text x="309.2" y="271">/Main</text>
<text x="317.2" y="271">control/Selector</text>
<text x="337.2" y="271">drivers/</text>
<text x="301" y="281.1">Size:</text>
<text x="307.6" y="281.1">A3</text>
<text x="323" y="281.1">Date:</text>
<text x="330" y="281.1">2025-04-24</text>
<text x="386" y="281.3">Rev:</text>
<text x="392.4" y="281.3">2.0</text>
<text x="301" y="283.9">KiCad</text>
<text x="308.7" y="283.9">E.D.A.</text>
<text x="316.3" y="283.9">8.0.8</text>
<text x="386" y="283.9">Id:</text>
<text x="390.1" y="283.9">3/5</text>
</g>
<g font-size="1.8" fill="#840000">
<text x="35" y="11.9">1</text>
<text x="85" y="11.9">2</text>
<text x="135" y="11.9">3</text>
<text x="185" y="11.9">4</text>
<text x="235" y="11.9">5</text>
<text x="285" y="11.9">6</text>
<text x="335" y="11.9">7</text>
<text x="385" y="11.9">8</text>
<text x="10.3" y="35.9">A</text>
<text x="408.3" y="35.9">A</text>
<text x="343.4" y="39.1">Snubber</text>
<text x="117.4" y="65.8">1</text>
<text x="124.2" y="62.9" transform="rotate(-90 124.2 62.9)">2</text>
<text x="168.2" y="65.8">1</text>
<text x="175" y="62.9" transform="rotate(-90 175 62.9)">2</text>
<text x="219" y="65.8">1</text>
<text x="225.8" y="62.9" transform="rotate(-90 225.8 62.9)">2</text>
<text x="269.8" y="65.8">1</text>
<text x="276.6" y="62.9" transform="rotate(-90 276.6 62.9)">2</text>
<text x="124.2" y="70.6" transform="rotate(-90 124.2 70.6)">3</text>
<text x="175" y="70.6" transform="rotate(-90 175 70.6)">3</text>
<text x="225.8" y="70.6" transform="rotate(-90 225.8 70.6)">3</text>
<text x="276.6" y="70.6" transform="rotate(-90 276.6 70.6)">3</text>
<text x="86.3" y="83.6">1</text>
<text x="10.3" y="85.9">B</text>
<text x="42.5" y="88.6">2</text>
<text x="53.1" y="85.1" transform="rotate(-90 53.1 85.1)">20</text>
<text x="62.2" y="88.6">19</text>
<text x="86.3" y="88.6">2</text>
<text x="97.7" y="86.1">3</text>
<text x="137.1" y="86.1">4</text>
<text x="148.5" y="88.6">6</text>
<text x="187.9" y="88.6">9</text>
<text x="408.2" y="85.9">B</text>
<text x="42.5" y="91.2">3</text>
<text x="42.5" y="93.7">4</text>
<text x="62.2" y="93.7">17</text>
<text x="62.2" y="91.2">18</text>
<text x="137.1" y="91.2">5</text>
<text x="187.3" y="93.7">10</text>
<text x="199.3" y="91.2">8</text>
<text x="238.1" y="91.2">12</text>
<text x="249.5" y="93.7">11</text>
<text x="42.5" y="96.3">5</text>
<text x="42.5" y="98.8">6</text>
<text x="42.5" y="101.3">7</text>
<text x="62.2" y="101.3">14</text>
<text x="62.2" y="98.8">15</text>
<text x="62.2" y="96.3">16</text>
<text x="238.1" y="96.3">13</text>
<text x="42.5" y="103.9">8</text>
<text x="42.5" y="106.4">9</text>
<text x="62.2" y="106.4">12</text>
<text x="62.2" y="103.9">13</text>
<text x="41.9" y="111.5">11</text>
<text x="42.5" y="114">1</text>
<text x="53.1" y="120.7" transform="rotate(-90 53.1 120.7)">10</text>
<text x="10.3" y="135.9">C</text>
<text x="408.2" y="135.9">C</text>
<text x="117.4" y="143.3">1</text>
<text x="124.2" y="140.4" transform="rotate(-90 124.2 140.4)">2</text>
<text x="168.2" y="143.3">1</text>
<text x="175" y="140.4" transform="rotate(-90 175 140.4)">2</text>
<text x="219" y="143.3">1</text>
<text x="225.8" y="140.4" transform="rotate(-90 225.8 140.4)">2</text>
<text x="269.8" y="143.3">1</text>
<text x="276.6" y="140.4" transform="rotate(-90 276.6 140.4)">2</text>
<text x="124.2" y="148" transform="rotate(-90 124.2 148)">3</text>
<text x="175" y="148" transform="rotate(-90 175 148)">3</text>
<text x="225.8" y="148" transform="rotate(-90 225.8 148)">3</text>
<text x="276.6" y="148" transform="rotate(-90 276.6 148)">3</text>
<text x="86.3" y="161">1</text>
<text x="86.3" y="166.1">2</text>
<text x="97.7" y="163.6">3</text>
<text x="137.1" y="163.6">4</text>
<text x="148.5" y="166.1">6</text>
<text x="187.9" y="166.1">9</text>
<text x="137.1" y="168.7">5</text>
<text x="187.3" y="171.2">10</text>
<text x="199.3" y="168.7">8</text>
<text x="238.1" y="168.7">12</text>
<text x="238.1" y="173.7">13</text>
<text x="249.5" y="171.2">11</text>
<text x="10.3" y="185.9">D</text>
<text x="408.2" y="185.9">D</text>
<text x="10.3" y="235.9">E</text>
<text x="408.3" y="235.9">E</text>
<text x="10.3" y="285.9">F</text>
<text x="35" y="286.9">1</text>
<text x="85" y="286.9">2</text>
<text x="135" y="286.9">3</text>
<text x="185" y="286.9">4</text>
<text x="235" y="286.9">5</text>
<text x="285" y="286.9">6</text>
<text x="335" y="286.9">7</text>
<text x="385" y="286.9">8</text>
<text x="408.3" y="285.9">F</text>
</g>
<g font-size="1.8" fill="#008484">
<text x="205.6" y="26.5">+24V</text>
<text x="127" y="41.5">D3</text>
<text x="141" y="41.5">R20</text>
<text x="177.8" y="41.5">D5</text>
<text x="191.8" y="41.5">R26</text>
<text x="228.6" y="41.5">D7</text>
<text x="242.6" y="41.5">R32</text>
<text x="279.4" y="41.5">D9</text>
<text x="293.4" y="41.5">R38</text>
<text x="127" y="44">10BQ100</text>
<text x="141" y="44">220</text>
<text x="141" y="46.6">C10</text>
<text x="177.8" y="44">10BQ100</text>
<text x="191.8" y="44">220</text>
<text x="191.8" y="46.6">C12</text>
<text x="228.6" y="44">10BQ100</text>
<text x="242.6" y="44">220</text>
<text x="242.6" y="46.6">C14</text>
<text x="279.4" y="44">10BQ100</text>
<text x="293.4" y="44">220</text>
<text x="293.4" y="46.6">C16</text>
<text x="141" y="49.1">220nF</text>
<text x="191.8" y="49.1">220nF</text>
<text x="242.6" y="49.1">220nF</text>
<text x="293.4" y="49.1">220nF</text>
<text x="104.1" y="62.3">TP9</text>
<text x="104.1" y="64.9">Track8</text>
<text x="112.4" y="61.8">R18</text>
<text x="112.4" y="64.4">220</text>
<text x="128.3" y="65.6">Q2</text>
<text x="154.9" y="62.3">TP11</text>
<text x="154.9" y="64.9">Track7</text>
<text x="163.2" y="61.8">R24</text>
<text x="163.2" y="64.4">220</text>
<text x="179.1" y="65.6">Q4</text>
<text x="205.7" y="62.3">TP13</text>
<text x="205.7" y="64.9">Track6</text>
<text x="214" y="61.8">R30</text>
<text x="214" y="64.4">220</text>
<text x="229.9" y="65.6">Q6</text>
<text x="256.5" y="62.3">TP15</text>
<text x="256.5" y="64.9">Track5</text>
<text x="264.8" y="61.8">R36</text>
<text x="264.8" y="64.4">220</text>
<text x="280.7" y="65.6">Q8</text>
<text x="111.8" y="72">10k</text>
<text x="111.8" y="69.4">R16</text>
<text x="128.3" y="68.2">IRF530N</text>
<text x="162.6" y="72">10k</text>
<text x="162.6" y="69.4">R22</text>
<text x="179.1" y="68.2">IRF530N</text>
<text x="213.4" y="72">10k</text>
<text x="213.4" y="69.4">R28</text>
<text x="229.9" y="68.2">IRF530N</text>
<text x="264.2" y="72">10k</text>
<text x="264.2" y="69.4">R34</text>
<text x="280.7" y="68.2">IRF530N</text>
<text x="51.3" y="77.1">+5V</text>
<text x="55.5" y="82.1">U11</text>
<text x="89.1" y="80.9">74LS08</text>
<text x="90.2" y="78.3">U13A</text>
<text x="117.3" y="80.9">GND</text>
<text x="139.9" y="83.4">74LS08</text>
<text x="140.9" y="80.9">U13B</text>
<text x="168.1" y="80.9">GND</text>
<text x="191.7" y="83.4">U13C</text>
<text x="218.9" y="80.9">GND</text>
<text x="269.7" y="80.9">GND</text>
<text x="46.7" y="89.8">D0</text>
<text x="55.5" y="84.7">74LS573</text>
<text x="57.2" y="89.8">Q0</text>
<text x="190.7" y="86">74LS08</text>
<text x="241.5" y="88.5">74LS08</text>
<text x="242.5" y="86">U13D</text>
<text x="46.7" y="92.3">D1</text>
<text x="46.7" y="94.8">D2</text>
<text x="54.2" y="91.2" transform="rotate(-90 54.2 91.2)">VCC</text>
<text x="57.2" y="94.8">Q2</text>
<text x="57.2" y="92.3">Q1</text>
<text x="46.7" y="97.4">D3</text>
<text x="46.7" y="99.9">D4</text>
<text x="57.2" y="99.9">Q4</text>
<text x="57.2" y="97.4">Q3</text>
<text x="46.7" y="102.5">D5</text>
<text x="46.7" y="105">D6</text>
<text x="46.7" y="107.5">D7</text>
<text x="57.2" y="107.5">Q7</text>
<text x="57.2" y="105">Q6</text>
<text x="57.2" y="102.5">Q5</text>
<text x="205.6" y="104">+24V</text>
<text x="46.7" y="112.6">Load</text>
<text x="46.7" y="115.2">OE</text>
<text x="54.2" y="115.8" transform="rotate(-90 54.2 115.8)">GND</text>
<text x="127" y="119">D4</text>
<text x="141" y="119">R21</text>
<text x="177.8" y="119">D6</text>
<text x="191.8" y="119">R27</text>
<text x="228.6" y="119">D8</text>
<text x="242.6" y="119">R33</text>
<text x="279.4" y="119">D10</text>
<text x="293.4" y="119">R39</text>
<text x="127" y="121.5">10BQ100</text>
<text x="141" y="121.5">220</text>
<text x="141" y="124.1">C11</text>
<text x="177.8" y="121.5">10BQ100</text>
<text x="191.8" y="121.5">220</text>
<text x="191.8" y="124.1">C13</text>
<text x="228.6" y="121.5">10BQ100</text>
<text x="242.6" y="121.5">220</text>
<text x="242.6" y="124.1">C15</text>
<text x="279.4" y="121.5">10BQ100</text>
<text x="293.4" y="121.5">220</text>
<text x="293.4" y="124.1">C17</text>
<text x="51.3" y="130.4">GND</text>
<text x="141" y="126.6">220nF</text>
<text x="191.8" y="126.6">220nF</text>
<text x="242.6" y="126.6">220nF</text>
<text x="293.4" y="126.6">220nF</text>
<text x="104.1" y="139.8">TP10</text>
<text x="104.1" y="142.3">Track4</text>
<text x="112.4" y="139.3">R19</text>
<text x="112.4" y="141.8">220</text>
<text x="128.3" y="143.1">Q3</text>
<text x="154.9" y="139.8">TP12</text>
<text x="154.9" y="142.3">Track3</text>
<text x="163.2" y="139.3">R25</text>
<text x="163.2" y="141.8">220</text>
<text x="179.1" y="143.1">Q5</text>
<text x="205.7" y="139.8">TP14</text>
<text x="205.7" y="142.3">Track2</text>
<text x="214" y="139.3">R31</text>
<text x="214" y="141.8">220</text>
<text x="229.9" y="143.1">Q7</text>
<text x="256.5" y="139.8">TP16</text>
<text x="256.5" y="142.3">Track1</text>
<text x="264.8" y="139.3">R37</text>
<text x="264.8" y="141.8">220</text>
<text x="280.7" y="143.1">Q9</text>
<text x="111.8" y="149.5">10k</text>
<text x="111.8" y="146.9">R17</text>
<text x="128.3" y="145.6">IRF530N</text>
<text x="162.6" y="149.5">10k</text>
<text x="162.6" y="146.9">R23</text>
<text x="179.1" y="145.6">IRF530N</text>
<text x="213.4" y="149.5">10k</text>
<text x="213.4" y="146.9">R29</text>
<text x="229.9" y="145.6">IRF530N</text>
<text x="264.2" y="149.5">10k</text>
<text x="264.2" y="146.9">R35</text>
<text x="280.7" y="145.6">IRF530N</text>
<text x="90.2" y="155.8">U14A</text>
<text x="89.1" y="158.3">74LS08</text>
<text x="117.3" y="158.3">GND</text>
<text x="139.9" y="160.9">74LS08</text>
<text x="140.9" y="158.3">U14B</text>
<text x="168.1" y="158.3">GND</text>
<text x="191.7" y="160.9">U14C</text>
<text x="218.9" y="158.3">GND</text>
<text x="269.7" y="158.3">GND</text>
<text x="190.7" y="163.4">74LS08</text>
<text x="241.5" y="166">74LS08</text>
<text x="242.5" y="163.4">U14D</text>
</g>
<g font-size="1.8" fill="#848400">
<text x="344.4" y="54.2">Coil8</text>
<text x="344.4" y="56.7">Coil7</text>
<text x="344.4" y="59.3">Coil6</text>
<text x="344.4" y="61.8">Coil5</text>
<text x="19.5" y="89.8">Data8</text>
<text x="75.7" y="84.7">Clock</text>
<text x="126.5" y="87.2">Clock</text>
<text x="177.3" y="89.8">Clock</text>
<text x="19.5" y="94.8">Data6</text>
<text x="19.5" y="92.3">Data7</text>
<text x="228.1" y="92.3">Clock</text>
<text x="19.5" y="99.9">Data4</text>
<text x="19.5" y="97.4">Data5</text>
<text x="19.5" y="102.5">Data3</text>
<text x="19.5" y="105">Data2</text>
<text x="19.5" y="107.5">Data1</text>
<text x="19.8" y="112.6">~{Clock}</text>
<text x="344.4" y="131.7">Coil4</text>
<text x="344.4" y="134.2">Coil3</text>
<text x="344.4" y="136.8">Coil2</text>
<text x="344.4" y="139.3">Coil1</text>
<text x="75.7" y="162.2">Clock</text>
<text x="126.5" y="164.7">Clock</text>
<text x="177.3" y="167.2">Clock</text>
<text x="228.1" y="169.8">Clock</text>
</g>
</svg>
